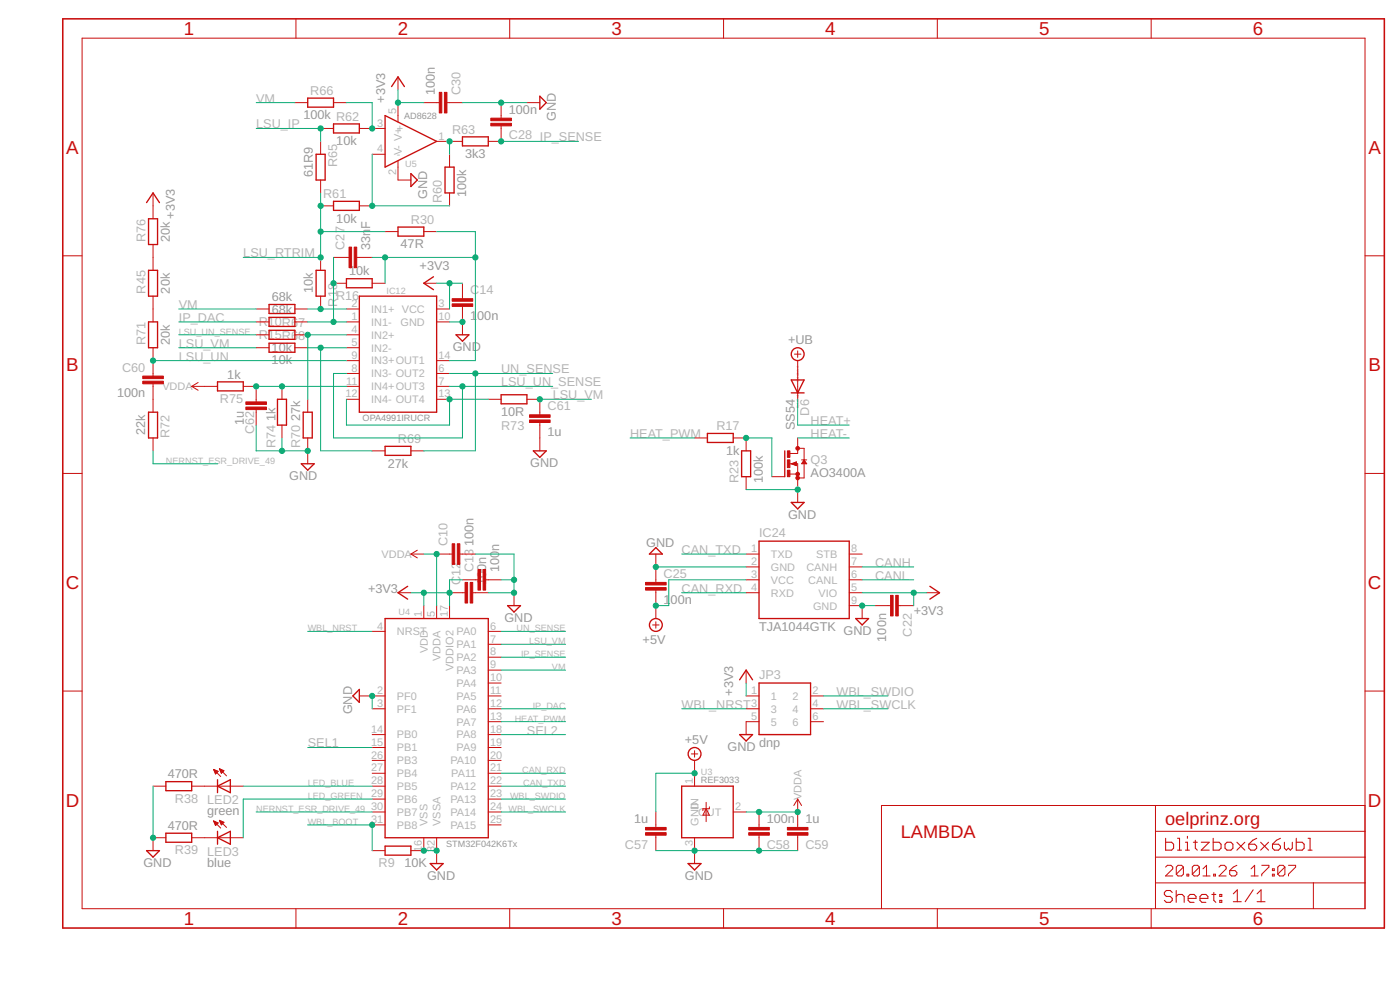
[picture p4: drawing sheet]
<svg xmlns="http://www.w3.org/2000/svg" width="420mm" height="297mm" viewBox="0 0 420 297" stroke-linecap="round" stroke-linejoin="round" font-family="sans-serif">
<g fill="none" stroke="#c90d0c" stroke-width=".4">
<path d="M92.4 29.4h7.7v2.8h-7.7zM100.1 37.2h7.7v2.7h-7.7zM115.6 34.7l15.4 7.7-15.4 7.7zM117.5 26l1.9-2.9 2 2.9M162 28.9l1.9 1.9-1.9 1.9zM94.9 46.3h2.7v7.7h-2.7zM123.3 52.1l1.9 1.9-1.9 2zM133.6 50.1h2.7v7.8h-2.7zM138.8 41.1h7.7v2.7h-7.7zM44 60.8l1.9-2.9 2 2.9M44.6 65.6h2.7v7.8h-2.7zM100.1 60.4h7.7v2.7h-7.7z"/>
<path d="M119.4 68.1h7.8v2.7h-7.8zM44.6 81.1h2.7v7.8h-2.7zM44.6 96.6h2.7v7.7h-2.7zM80.8 91.4h7.7v2.7h-7.7zM80.8 95.2h7.7v2.7h-7.7zM80.8 99.1h7.7v2.7h-7.7zM94.9 81.1h2.7v7.8h-2.7zM104 83.6h7.7v2.7h-7.7zM107.8 88.9h23.2v34.8h-23.2zM130.1 83l-2.9 2 2.9 1.9M65.3 114.6h7.7v2.7h-7.7zM80.8 103h7.7v2.7h-7.7z"/>
<path d="M83.3 119.8h2.7v7.8h-2.7zM136.9 100.5h3.8l-1.9 1.9zM150.4 118.4h7.7v2.8h-7.7zM237.5 114h3.8l-1.9 3.9zM237.5 117.9h3.8M44.6 123.7h2.7v7.7h-2.7zM90.4 139.1h3.9l-1.9 2zM91 123.7h2.7v7.7h-2.7zM115.6 133.9h7.7v2.7h-7.7zM160.1 135.3h3.8l-1.9 1.9zM212.3 130h7.7v2.8h-7.7zM222.6 135.3h2.7v7.7h-2.7z"/>
<path d="M235.5 135.3v7.7M237.8 139.1l1 .4v-.7l-.8 .3M241.3 138.4l.4 .6h-.8zM237.5 150.7h3.8l-1.9 2zM122.3 175.9l-2.9 1.9 2.9 2M196.8 164.3l2 1.9h-3.9zM227.8 162.4h27.1v23.2h-27.1zM279.1 175.9l2.9 1.9-2.9 2M115.6 185.6h30.9v65.8h-30.9zM152.3 181.7h3.9l-1.9 1.9zM256.8 185.6h3.9l-2 1.9zM107.8 206.9v3.8l-1.9-1.9z"/>
<path d="M222 204l1.9-2.9 1.9 2.9M227.8 204.9h15.5v15.5h-15.5zM49.8 234.5h7.7v2.7h-7.7zM65.3 234v3.8M65.3 235.9l3.8-1.9v3.8zM204.6 235.9h15.4v15.5h-15.4zM222 220.4h3.8l-1.9 1.9zM44 255.2h3.9l-2 2zM49.8 250h7.7v2.7h-7.7zM65.3 249.4v3.9M65.3 251.4l3.8-2v3.9zM115.6 253.9h7.7v2.7h-7.7z"/>
<path d="M129.1 259.1h3.9l-2 1.9zM206.5 259.1h3.9l-2 1.9z"/>
<circle cx="239.4" cy="106.3" r="1.93"/>
<circle cx="196.8" cy="187.5" r="1.93"/>
<circle cx="208.4" cy="226.2" r="1.93"/>
</g>
<g fill="none" stroke="#c90d0c" stroke-width=".3">
<path d="M24.6 11.5h385.1v261.1h-385.1zM88.8 5.7v5.8M153 5.7v5.8M217.1 5.7v5.8M281.3 5.7v5.8M345.5 5.7v5.8M88.5 30.8h3.9M96.2 38.5h3.9M100.1 30.8h3.9M107.8 38.5h7.8M119.4 23.1v3.8M119.4 30.8v5.8"/>
<path d="M127.2 30.8h4.6M134.2 30.8h4.6M150.4 37.8v4.6h-3.9M150.4 30.8v4.7M158.1 30.8h3.9M45.9 57.9v7.7M96.2 42.4v3.9M96.2 54v3.9M111.7 46.3h3.9M119.4 48.2v5.8h3.9M131 42.4h7.8M134.9 46.3v3.8"/>
<path d="M134.9 57.9v3.9M18.8 76.8h5.8M45.9 73.4v7.7M96.2 77.2v3.9M96.2 61.8h3.9M100.1 77.2h4.6M107.1 77.2h4.6M107.8 61.8h3.9M115.6 69.5h3.8M127.2 69.5h3.8M409.7 76.8h5.8M45.9 88.9v7.7"/>
<path d="M76.9 92.7h3.9M76.9 96.6h3.9M88.5 92.7h3.9M88.5 96.6h3.9M96.2 88.9v3.8M100.1 85h3.9M104 92.7h3.8M104 96.6h3.8M111.7 85h3.9M127.2 85h3.8M131 92.7h3.9M131 96.6h3.9"/>
<path d="M138.8 85v4.6M138.8 91.9v8.6M45.9 104.3v8.5M45.9 115.2v8.5M57.5 115.9h7.8M57.5 115.9l2 1.2M59.5 114.8l-2 1.1M73 115.9h3.9v4.7M76.9 100.5h3.9M76.9 104.3h3.9M84.6 115.9v3.9M88.5 100.5h3.9"/>
<path d="M88.5 104.3h3.9M92.4 119.8v3.9M104 100.5h3.8M104 104.3h3.8M104 108.2h3.8M104 112.1h3.8M104 115.9h3.8M104 119.8h3.8M131 108.2h3.9M131 112.1h3.9M131 115.9h3.9M131 119.8h3.9"/>
<path d="M146.5 119.8h3.9M158.1 119.8h3.9v4.6M238.4 106.3h2M239.4 105.3v1.9M239.4 108.2v11.6M45.9 131.4v3.9M76.9 122.9v4.7M84.6 127.6v3.8M92.4 131.4v7.7M111.7 135.3h3.9M123.3 135.3h3.9M162 126.8v8.5"/>
<path d="M208.4 131.4h3.9M220 131.4h3.9v3.9M237.1 139.1h2.3v11.6M237.5 139.1l1.5-.5v1.1zM239.4 131.4v4.7h-2.3M239.4 134.5h1.9v8.9h-1.9M240.6 138h1.5M241.3 138l.8 1.1h-1.5zM18.8 142h5.8M223.9 143v3.9M231.6 143h3.9M237.1 142.2h2.3"/>
<path d="M409.7 142h5.8M119.4 177.8h3.9M123.3 166.2h3.9M123.3 166.2l1.9 1.2M125.2 165.1l-1.9 1.1M131 166.2h4.7M134.9 177.8h4.7M138 166.2h4.7M138.8 174h4.6M141.9 177.8h4.6M145.8 174h4.6M154.3 177.8v3.9"/>
<path d="M196.8 166.2v8.6M196.8 177.1v8.5M223.9 166.2h3.9M223.9 177.8h3.9M223.9 170.1h3.9M223.9 174h3.9M254.9 166.2h3.8M254.9 177.8h3.8M254.9 170.1h3.8M254.9 174h3.8M278.1 177.8h3.9M111.7 189.4h3.9"/>
<path d="M127.2 181.7v3.9M131 181.7v3.9M134.9 181.7v3.9M146.5 189.4h3.9M146.5 193.3h3.9M146.5 197.2h3.9M195.9 187.5h1.9M196.8 186.5v2M254.9 181.7h3.8v3.9M262.6 181.7h4.7M269.6 181.7h4.6M18.8 207.3h5.8"/>
<path d="M107.8 208.8h7.8M111.7 212.7h3.9M146.5 208.8h3.9M146.5 212.7h3.9M146.5 201.1h3.9M146.5 204.9h3.9M146.5 216.5h3.9M223.9 201.1v3.8M223.9 208.8h3.9M223.9 212.7h3.9M227.8 216.5h-3.9v3.9M243.3 208.8h3.8"/>
<path d="M243.3 212.7h3.8M243.3 216.5h3.8M409.7 207.3h5.8M45.9 235.9h3.9M57.5 235.9h15.5M64.1 230.9l2.1 2.1M64.1 230.9l1.4 .5-.8 .8zM64.1 230.9h.2M64.2 231.1h.6M64.3 231.3h.9M64.4 231.5h1M64.5 231.7h.7"/>
<path d="M64.6 231.9h.4M64.7 232.1h.1M65.8 230.7l2.2 2.1M65.8 230.7l1.4 .5-.8 .8zM65.9 230.7h.1M66 230.9h.5M66.1 231.1h.9M66.1 231.3h1M66.2 231.5h.7M66.3 231.7h.4M66.4 231.9h.1M111.7 220.4h3.9"/>
<path d="M111.7 224.3h3.9M111.7 228.2h3.9M111.7 232h3.9M111.7 235.9h3.9M111.7 239.8h3.9M146.5 220.4h3.9M146.5 224.3h3.9M146.5 228.2h3.9M146.5 232h3.9M146.5 235.9h3.9M146.5 239.8h3.9M207.5 226.2h1.9"/>
<path d="M208.4 225.2v2M208.4 228.2v7.7M239.4 239.8v8.5M239.4 239.8l-1.2 1.9M239.4 239.8l1.2 1.9M49.8 251.4h-3.9v3.8M57.5 251.4h15.5M64.1 246.3l2.1 2.2M64.1 246.3l1.4 .6-.8 .8zM64.1 246.4h.1M64.2 246.6h.5M64.3 246.8h.8"/>
<path d="M64.4 247h1M64.5 247.2h.7M64.6 247.4h.4M64.6 247.6h.2M65.8 246.1l2.2 2.2M65.8 246.1l1.4 .6-.8 .8zM65.9 246.2h.1M66 246.4h.4M66 246.6h.9M66.1 246.8h1.1M66.2 247h.8M66.3 247.2h.5"/>
<path d="M66.4 247.4h.1M111.7 243.6h3.9M111.7 247.5h3.9M111.7 255.2h3.9M127.2 251.4v3.8h-3.9M131 251.4v7.7M146.5 243.6h3.9M146.5 247.5h3.9M196.8 243.6v4.7M196.8 250.6v4.6M208.4 251.4v7.7M211.9 242.7l1 1.9h-2z"/>
<path d="M211.9 240.7v5.8M212.9 242.1v.6h-2v.5M220 243.6h3.9M227.8 243.6v4.7M227.8 250.6v4.6M239.4 250.6v4.6M346.8 241.7v30.9M346.8 257.2h62.9M346.8 249.4h62.9M371.2 259.6l-1.1 .6-1.1 1M378.7 259.6h2.1v.6l-2.1 2.1v.5M386.7 259.6h2.1v.6l-2.1 2.1v.5"/>
<path d="M409.7 241.7h-145.2v30.9M88.8 272.6v5.8M153 272.6v5.8M217.1 272.6v5.8M281.3 272.6v5.8M345.5 272.6v5.8M346.8 264.9h62.9M349.8 260.2l.6-.6h1l.6 .6v.5l-2.2 2.1h2.2M355.2 260.2v2.1l-.6 .5h-1.1l-.5-.5M355.2 260.2l-.6-.6h-1.1l-.5 .6v2.1M355.2 260.2l-2.2 2.1M356.2 262.3h.6v.5h-.6z"/>
<path d="M360 260.2v2.1l-.6 .5h-1l-.6-.5M360 260.2l-.6-.6h-1l-.6 .6v2.1M360 260.2l-2.2 2.1M361 262.8h2.2M361 260.7l1.1-1.1v3.2M364.2 262.3h.6v.5h-.6zM365.8 260.2l.6-.6h1.1l.5 .6v.5l-2.2 2.1h2.2M369 261.2h1.6l.6 .6v.5l-.6 .5h-1l-.6-.5zM375.5 262.8h2.1M375.5 260.7l1-1.1v3.2M381.9 262.3h.5v.5h-.5zM381.9 260.7h.5v.5h-.5z"/>
<path d="M385.6 260.2v2.1l-.5 .5h-1.1l-.5-.5M385.6 260.2l-.5-.6h-1.1l-.5 .6v2.1M385.6 260.2l-2.1 2.1M394.2 264.9v7.7"/>
</g>
<g fill="#c90d0c" stroke="#c90d0c" stroke-width=".3">
<circle cx="239.4" cy="143.4" r=".55"/>
<circle cx="239.4" cy="142.2" r=".55"/>
<circle cx="239.4" cy="134.5" r=".55"/>
</g>
<g fill="#c90d0c" stroke="#c90d0c" stroke-width=".3">
<path d="M236.3 135.3h.8v1.9h-.8z"/>
<path d="M236.3 141.1h.8v1.9h-.8z"/>
<path d="M236.3 138h.8v2.3h-.8z"/>
<path d="M137.2 163.2h.8v6.1h-.8z"/>
<path d="M135.7 163.2h.8v6.1h-.8z"/>
<path d="M141.1 174.8h.8v6.1h-.8z"/>
<path d="M139.6 174.8h.7v6.1h-.7z"/>
<path d="M135.7 91.2h6.2v.7h-6.2z"/>
<path d="M135.7 89.6h6.2v.8h-6.2z"/>
<path d="M267.3 178.6h.7v6.2h-.7z"/>
<path d="M268.8 178.6h.8v6.2h-.8z"/>
<path d="M193.7 176.3h6.2v.8h-6.2z"/>
<path d="M193.7 174.8h6.2v.7h-6.2z"/>
<path d="M106.3 74.1h.8v6.2h-.8z"/>
<path d="M104.8 74.1h.7v6.2h-.7z"/>
<path d="M147.3 35.5h6.2v.7h-6.2z"/>
<path d="M147.3 37h6.2v.8h-6.2z"/>
<path d="M131.8 27.7h.8v6.2h-.8z"/>
<path d="M133.4 27.7h.7v6.2h-.7z"/>
<path d="M193.7 248.3h6.2v.7h-6.2z"/>
<path d="M193.7 249.8h6.2v.8h-6.2z"/>
<path d="M224.7 248.3h6.2v.7h-6.2z"/>
<path d="M224.7 249.8h6.2v.8h-6.2z"/>
<path d="M236.3 248.3h6.2v.7h-6.2z"/>
<path d="M236.3 249.8h6.2v.8h-6.2z"/>
<path d="M42.8 114.4h6.2v.7h-6.2z"/>
<path d="M42.8 112.8h6.2v.8h-6.2z"/>
<path d="M158.9 126h6.2v.8h-6.2z"/>
<path d="M158.9 124.5h6.2v.7h-6.2z"/>
<path d="M73.8 122.1h6.2v.8h-6.2z"/>
<path d="M73.8 120.6h6.2v.7h-6.2z"/>
<path d="M145 170.9h.8v6.2h-.8z"/>
<path d="M143.4 170.9h.8v6.2h-.8z"/>
</g>
<g fill="none" stroke="#c90d0c" stroke-width=".32">
<path d="M349.8 251.5v3.6h1.8l.6-.6v-1.2l-.6-.6h-1.8M353.4 255.1h1.2M353.4 251.5h.6v3.6M355.8 255.1h1.2M355.8 252.7h.6v2.4M356.4 250.9v.6M358.1 252.7h1.2M358.7 252.1v2.4l.6 .6M360.5 252.7h2.4l-2.4 2.4h2.4M364.1 251.5v3.6h1.8l.6-.6v-1.2l-.6-.6h-1.8M367.6 253.3l.6-.6h1.2l.6 .6v1.2l-.6 .6h-1.2l-.6-.6zM371.2 252.7l2.4 2.4"/>
<path d="M373.6 252.7l-2.4 2.4M374.8 253.3h1.8l.5 .6v.6l-.5 .6h-1.2l-.6-.6zM377.1 251.5l-1.1 .6-1.2 1.2M378.3 252.7l2.4 2.4M380.7 252.7l-2.4 2.4M381.9 253.3h1.8l.6 .6v.6l-.6 .6h-1.2l-.6-.6zM384.3 251.5l-1.2 .6-1.2 1.2M385.5 252.7v1.8l.6 .6 .6-.6 .5 .6 .6-.6v-1.8M389 251.5v3.6h1.8l.6-.6v-1.2l-.6-.6h-1.8M392.6 255.1h1.2M392.6 251.5h.6v3.6M351.8 267.8l-.6-.6h-1.2l-.6 .6v.6l.6 .6h1.2l.6 .6v.6l-.6 .5h-1.2l-.6-.5"/>
<path d="M353 267.2v3.5M353 269l.6-.6h1.2l.6 .6v1.7M356.6 269.6h2.3v-.6l-.5-.6h-1.2l-.6 .6v1.2l.6 .5h1.2M360.1 269.6h2.4v-.6l-.6-.6h-1.2l-.6 .6v1.2l.6 .5h1.2M363.7 268.4h1.2M364.3 267.8v2.4l.6 .5M366.1 268.4h.6v.6h-.6zM366.1 270.2h.6v.5h-.6zM370.1 268.2l1.2-1.2v3.6M370.1 270.6h2.4M376.1 267l-2.4 3.6M377.3 270.6h2.3"/>
<path d="M377.3 268.2l1.2-1.2v3.6"/>
</g>
<path d="M18.8 5.7h396.7v272.7h-396.7z" fill="none" stroke="#c90d0c" stroke-width=".47"/>
<g fill="none" stroke="#0dab76" stroke-width=".3">
<path d="M76.9 30.8h11.6M76.9 38.5h19.3v3.9M104 30.8h7.7v7.7M119.4 26.9v3.9h7.8M138.8 30.8h19.3M96.2 57.9v19.3h-23.2M111.7 46.3v15.5h23.2M134.9 42.4v3.9M150.4 42.4h23.2M96.2 69.5h19.4M100.1 77.2v19.4M111.7 77.2h31"/>
<path d="M115.6 77.2v7.8M131 69.5h11.7v38.7h-7.8M53.7 96.6h23.2M53.7 92.7h23.2M92.4 96.6h11.6M92.4 92.7h11.6M131 85h7.8M134.9 96.6h3.9M134.9 85v7.7M45.9 108.2h58.1M53.7 104.3h23.2M53.7 100.5h23.2"/>
<path d="M76.9 115.9h27.1M92.4 104.3h11.6M96.2 104.3v31h15.5M104 119.8v7.8h30.9v-7.8h11.6M104 112.1h-3.9v19.3h38.7v-15.5M104 100.5h-11.6v19.3M134.9 112.1h31M134.9 115.9h31M142.7 112.1v23.2h-15.5M162 119.8h15.5M239.4 119.8v7.8h15.5M45.9 135.3v3.8h19.4"/>
<path d="M76.9 127.6v7.7h15.5M84.6 131.4v3.9M189.1 131.4h19.3M223.9 131.4h7.7v11.6M239.4 131.4h15.5M223.9 146.9h15.5M123.3 177.8h11.6M127.2 166.2h3.8v15.5M127.2 177.8v3.9M138.8 174h-3.9v7.7M142.7 166.2h11.6v11.6h-7.8M150.4 174h3.9"/>
<path d="M196.8 170.1h27.1M204.6 177.8h19.3M204.6 166.2h19.3M223.9 174h-23.2v7.7h-3.9M258.7 177.8h19.4M258.7 174h15.5M258.7 170.1h15.5M274.2 177.8v3.9M92.4 189.4h19.3M150.4 197.2h19.3M150.4 189.4h19.3M150.4 193.3h19.3"/>
<path d="M258.7 181.7h3.9M111.7 208.8v3.9M150.4 216.5h19.3M150.4 201.1h19.3M150.4 212.7h19.3M204.6 212.7h19.3M223.9 204.9v3.9M247.1 212.7h19.4M247.1 208.8h19.4M45.9 235.9v15.5M73 235.9h38.7M92.4 224.3h19.3"/>
<path d="M111.7 239.8h-38.7v11.6M150.4 232h19.3M150.4 239.8h19.3M150.4 235.9h19.3M150.4 220.4h19.3M208.4 232h-11.6v11.6M76.9 243.6h34.8M92.4 247.5h19.3v7.7M127.2 255.2h3.8M150.4 243.6h19.3M196.8 255.2h42.6M223.9 243.6h15.5"/>
</g>
<g fill="#0dab76" stroke="#0dab76" stroke-width=".3">
<circle cx="239.4" cy="146.9" r=".78"/>
<circle cx="154.3" cy="177.8" r=".78"/>
<circle cx="154.3" cy="174" r=".78"/>
<circle cx="127.2" cy="255.2" r=".78"/>
<circle cx="131" cy="255.2" r=".78"/>
<circle cx="138.8" cy="96.6" r=".78"/>
<circle cx="258.7" cy="181.7" r=".78"/>
<circle cx="196.8" cy="170.1" r=".78"/>
<circle cx="150.4" cy="30.8" r=".78"/>
<circle cx="208.4" cy="255.2" r=".78"/>
<circle cx="227.8" cy="255.2" r=".78"/>
<circle cx="84.6" cy="135.3" r=".78"/>
<circle cx="92.4" cy="135.3" r=".78"/>
<circle cx="111.7" cy="208.8" r=".78"/>
<circle cx="45.9" cy="251.4" r=".78"/>
<circle cx="127.2" cy="177.8" r=".78"/>
<circle cx="134.9" cy="177.8" r=".78"/>
<circle cx="274.2" cy="177.8" r=".78"/>
<circle cx="134.9" cy="85" r=".78"/>
<circle cx="119.4" cy="30.8" r=".78"/>
<circle cx="196.8" cy="181.7" r=".78"/>
<circle cx="208.4" cy="232" r=".78"/>
<circle cx="223.9" cy="131.4" r=".78"/>
<circle cx="150.4" cy="42.4" r=".78"/>
<circle cx="142.7" cy="112.1" r=".78"/>
<circle cx="162" cy="119.8" r=".78"/>
<circle cx="131" cy="166.2" r=".78"/>
<circle cx="227.8" cy="243.6" r=".78"/>
<circle cx="239.4" cy="243.6" r=".78"/>
<circle cx="111.7" cy="247.5" r=".78"/>
<circle cx="100.1" cy="85" r=".78"/>
<circle cx="100.1" cy="96.6" r=".78"/>
<circle cx="96.2" cy="77.2" r=".78"/>
<circle cx="96.2" cy="61.8" r=".78"/>
<circle cx="96.2" cy="69.5" r=".78"/>
<circle cx="96.2" cy="92.7" r=".78"/>
<circle cx="115.6" cy="77.2" r=".78"/>
<circle cx="142.7" cy="77.2" r=".78"/>
<circle cx="111.7" cy="61.8" r=".78"/>
<circle cx="111.7" cy="38.5" r=".78"/>
<circle cx="134.9" cy="42.4" r=".78"/>
<circle cx="96.2" cy="38.5" r=".78"/>
<circle cx="92.4" cy="100.5" r=".78"/>
<circle cx="96.2" cy="104.3" r=".78"/>
<circle cx="138.8" cy="115.9" r=".78"/>
<circle cx="45.9" cy="108.2" r=".78"/>
<circle cx="134.9" cy="119.8" r=".78"/>
<circle cx="76.9" cy="115.9" r=".78"/>
<circle cx="84.6" cy="115.9" r=".78"/>
</g>
<g font-size="5.6" fill="#c90d0c">
<text x="55.2" y="10.5">1</text>
<text x="119.3" y="10.5">2</text>
<text x="183.5" y="10.5">3</text>
<text x="247.7" y="10.5">4</text>
<text x="311.9" y="10.5">5</text>
<text x="376" y="10.5">6</text>
<text x="19.9" y="46.1">A</text>
<text x="410.7" y="46.1">A</text>
<text x="19.9" y="111.4">B</text>
<text x="410.7" y="111.4">B</text>
<text x="19.7" y="176.7">C</text>
<text x="410.5" y="176.7">C</text>
<text x="19.7" y="242">D</text>
<text x="410.5" y="242">D</text>
<text x="55.2" y="277.5">1</text>
<text x="119.3" y="277.5">2</text>
<text x="183.5" y="277.5">3</text>
<text x="247.7" y="277.5">4</text>
<text x="311.9" y="277.5">5</text>
<text x="376" y="277.5">6</text>
</g>
<g font-size="5.5" fill="#c90d0c">
<text x="270.4" y="251.4">LAMBDA</text>
<text x="349.7" y="247.5">oelprinz.org</text>
</g>
<g font-size="3.8" fill="#b4b4b4">
<text x="93.1" y="28.5">R66</text>
<text x="138.2" y="28.5" transform="rotate(-90 138.2 28.5)">C30</text>
<text x="76.9" y="30.8">VM</text>
<text x="76.9" y="38.5">LSU_IP</text>
<text x="135.7" y="40.1">R63</text>
<text x="152.7" y="41.8">C28 IP_SENSE</text>
<text x="101.2" y="50.2" transform="rotate(-90 101.2 50.2)">R65</text>
<text x="97" y="59.5">R61</text>
<text x="132.6" y="61" transform="rotate(-90 132.6 61)">R60</text>
<text x="123.3" y="67.2">R30</text>
<text x="43.6" y="72.6" transform="rotate(-90 43.6 72.6)">R76</text>
<text x="73" y="77.2">LSU_RTRIM</text>
<text x="103.4" y="74.9" transform="rotate(-90 103.4 74.9)">C27</text>
<text x="43.6" y="88.1" transform="rotate(-90 43.6 88.1)">R45</text>
<text x="100.8" y="90">R16</text>
<text x="141.1" y="88.3">C14</text>
<text x="53.7" y="92.7">VM</text>
<text x="101.2" y="92" transform="rotate(-90 101.2 92)">R18</text>
<text x="53.7" y="96.6">IP_DAC</text>
<text x="77.6" y="97.7">R10R67</text>
<text x="77.6" y="101.6">R15R68</text>
<text x="43.6" y="103.6" transform="rotate(-90 43.6 103.6)">R71</text>
<text x="53.7" y="104.3">LSU_VM</text>
<text x="36.6" y="111.5">C60</text>
<text x="53.7" y="108.2">LSU_UN</text>
<text x="150.4" y="112.1">UN_SENSE</text>
<text x="150.4" y="115.9">LSU_UN_SENSE</text>
<text x="165.9" y="119.8">LSU_VM</text>
<text x="66" y="120.9">R75</text>
<text x="164.3" y="123.1">C61</text>
<text x="242.8" y="124.7" transform="rotate(-90 242.8 124.7)">D6</text>
<text x="50.9" y="131.4" transform="rotate(-90 50.9 131.4)">R72</text>
<text x="76.3" y="130.3" transform="rotate(-90 76.3 130.3)">C62</text>
<text x="150.4" y="129.1">R73</text>
<text x="189.1" y="131.4">HEAT_PWM</text>
<text x="215" y="129.1">R17</text>
<text x="243.3" y="131.4">HEAT-</text>
<text x="243.3" y="127.5">HEAT+</text>
<text x="82.7" y="134.5" transform="rotate(-90 82.7 134.5)">R74</text>
<text x="90.1" y="134.5" transform="rotate(-90 90.1 134.5)">R70</text>
<text x="119.4" y="133">R69</text>
<text x="243.3" y="139.1">Q3</text>
<text x="221.6" y="145" transform="rotate(-90 221.6 145)">R23</text>
<text x="227.8" y="161.2">IC24</text>
<text x="134.3" y="163.9" transform="rotate(-90 134.3 163.9)">C10</text>
<text x="204.6" y="166.2">CAN_TXD</text>
<text x="142.1" y="171.7" transform="rotate(-90 142.1 171.7)">C13</text>
<text x="199.2" y="173.4">C25</text>
<text x="262.6" y="174">CANL</text>
<text x="262.6" y="170.1">CANH</text>
<text x="138.2" y="175.5" transform="rotate(-90 138.2 175.5)">C12</text>
<text x="204.6" y="177.8">CAN_RXD</text>
<text x="273.6" y="191" transform="rotate(-90 273.6 191)">C22</text>
<text x="227.8" y="203.8">JP3</text>
<text x="251" y="208.8">WBL_SWDIO</text>
<text x="204.6" y="212.7">WBL_NRST</text>
<text x="251" y="212.7">WBL_SWCLK</text>
<text x="158.1" y="220.4">SEL2</text>
<text x="92.4" y="224.3">SEL1</text>
<text x="52.5" y="240.9">R38</text>
<text x="62.2" y="241.3">LED2</text>
<text x="52.5" y="256.4">R39</text>
<text x="62.2" y="256.8">LED3</text>
<text x="187.5" y="254.7">C57</text>
<text x="230.1" y="254.7">C58</text>
<text x="241.7" y="254.7">C59</text>
<text x="113.6" y="260.2">R9</text>
</g>
<g font-size="3.8" fill="#969696">
<text x="130.5" y="28.5" transform="rotate(-90 130.5 28.5)">100n</text>
<text x="91.1" y="35.8">100k R62</text>
<text x="115.6" y="30.8" transform="rotate(-90 115.6 30.8)">+3V3</text>
<text x="152.7" y="34.1">100n</text>
<text x="166.8" y="36.4" transform="rotate(-90 166.8 36.4)">GND</text>
<text x="100.9" y="43.6">10k</text>
<text x="139.6" y="47.4">3k3</text>
<text x="93.9" y="53.2" transform="rotate(-90 93.9 53.2)">61R9</text>
<text x="128.1" y="59.6" transform="rotate(-90 128.1 59.6)">GND</text>
<text x="140" y="59.2" transform="rotate(-90 140 59.2)">100k</text>
<text x="52.5" y="65.6" transform="rotate(-90 52.5 65.6)">+3V3</text>
<text x="100.9" y="66.8">10k</text>
<text x="111.1" y="68.6" transform="rotate(-90 111.1 68.6)">F</text>
<text x="51" y="72.6" transform="rotate(-90 51 72.6)">20k</text>
<text x="111.1" y="74.9" transform="rotate(-90 111.1 74.9)">33n</text>
<text x="120.2" y="74.5">47R</text>
<text x="104.8" y="82.7">10k</text>
<text x="125.9" y="81.1">+3V3</text>
<text x="51" y="88.1" transform="rotate(-90 51 88.1)">20k</text>
<text x="93.9" y="88" transform="rotate(-90 93.9 88)">10k</text>
<text x="81.6" y="90.4">68k</text>
<text x="81.6" y="94.3">68k</text>
<text x="141.1" y="96">1</text>
<text x="143.2" y="96">00n</text>
<text x="51" y="103.6" transform="rotate(-90 51 103.6)">20k</text>
<text x="81.5" y="105.5">10k</text>
<text x="135.9" y="105.3">GND</text>
<text x="236.5" y="103.4">+UB</text>
<text x="68.2" y="113.6">1k</text>
<text x="81.5" y="109.4">10k</text>
<text x="35.1" y="119.2">100n</text>
<text x="150.4" y="124.8">10R</text>
<text x="43.6" y="130.6" transform="rotate(-90 43.6 130.6)">22k</text>
<text x="73.2" y="127.5" transform="rotate(-90 73.2 127.5)">1u</text>
<text x="82.7" y="126.4" transform="rotate(-90 82.7 126.4)">1k</text>
<text x="90" y="126.4" transform="rotate(-90 90 126.4)">27k</text>
<text x="164.3" y="130.8">1u</text>
<text x="238.6" y="129.1" transform="rotate(-90 238.6 129.1)">SS54</text>
<text x="218" y="136.4">1k</text>
<text x="86.8" y="144">GND</text>
<text x="116.3" y="140.3">27k</text>
<text x="159.1" y="140.1">GND</text>
<text x="243.3" y="143">AO3400A</text>
<text x="228.9" y="145" transform="rotate(-90 228.9 145)">100k</text>
<text x="236.5" y="155.6">GND</text>
<text x="142.1" y="163.9" transform="rotate(-90 142.1 163.9)">100n</text>
<text x="149.8" y="165.3" transform="rotate(-90 149.8 165.3)">n</text>
<text x="193.9" y="164.1">GND</text>
<text x="149.8" y="171.7" transform="rotate(-90 149.8 171.7)">100</text>
<text x="110.4" y="177.8">+3V3</text>
<text x="145.9" y="175.5" transform="rotate(-90 145.9 175.5)">100n</text>
<text x="199.2" y="181.1">1</text>
<text x="201.3" y="181.1">00n</text>
<text x="274.2" y="184.4">+3V3</text>
<text x="151.4" y="186.5">GND</text>
<text x="227.8" y="189.5">TJA1044GTK</text>
<text x="253.2" y="190.4">GND</text>
<text x="192.9" y="193.1">+5V</text>
<text x="265.9" y="192.5" transform="rotate(-90 265.9 192.5)">100n</text>
<text x="220" y="208.8" transform="rotate(-90 220 208.8)">+3V3</text>
<text x="105.7" y="214.4" transform="rotate(-90 105.7 214.4)">GND</text>
<text x="205.5" y="223.3">+5V</text>
<text x="218.4" y="225.2">GND</text>
<text x="227.8" y="224.3">dnp</text>
<text x="50.4" y="233.6">470R</text>
<text x="62.2" y="244.6">green</text>
<text x="50.4" y="249">470R</text>
<text x="190.3" y="246.9">1u</text>
<text x="230.1" y="246.9">100n</text>
<text x="241.7" y="246.9">1u</text>
<text x="43" y="260.1">GND</text>
<text x="62.2" y="260.1">blue</text>
<text x="121.4" y="260.3">10K</text>
<text x="128.1" y="263.9">GND</text>
<text x="205.5" y="263.9">GND</text>
</g>
<g font-size="3.3" fill="#b4b4b4">
<text x="118.9" y="34.1" transform="rotate(-90 118.9 34.1)">5</text>
<text x="113.2" y="38">3</text>
<text x="131.6" y="41.9">1</text>
<text x="113.2" y="45.7">4</text>
<text x="119.1" y="47.4">-</text>
<text x="120.6" y="46.6" transform="rotate(-90 120.6 46.6)">V- V+</text>
<text x="118.9" y="52.5" transform="rotate(-90 118.9 52.5)">2</text>
<text x="105.5" y="92.2">2</text>
<text x="111.4" y="93.9">IN1+ VCC</text>
<text x="131.6" y="92.2">3</text>
<text x="105.5" y="96">1</text>
<text x="105.5" y="99.9">4</text>
<text x="111.4" y="97.7">IN1-</text>
<text x="111.4" y="101.6">IN2+</text>
<text x="120.2" y="97.8">GND</text>
<text x="131.6" y="96">10</text>
<text x="105.5" y="103.8">5</text>
<text x="105.5" y="107.7">9</text>
<text x="111.4" y="105.5">IN2-</text>
<text x="131.6" y="107.7">14</text>
<text x="105.5" y="111.5">8</text>
<text x="111.4" y="109.4">IN3+OUT1</text>
<text x="111.4" y="113.2">IN3- OUT2</text>
<text x="131.6" y="111.5">6</text>
<text x="48.7" y="117.1">VDDA</text>
<text x="103.7" y="119.3">12</text>
<text x="103.9" y="115.4">11</text>
<text x="111.4" y="117.1">IN4+OUT3</text>
<text x="131.6" y="119.3">13</text>
<text x="131.6" y="115.4">7</text>
<text x="111.4" y="121">IN4- OUT4</text>
<text x="114.5" y="167.4">VDDA</text>
<text x="225.4" y="165.7">1</text>
<text x="231.3" y="167.4">TXD</text>
<text x="244.9" y="167.4">STB</text>
<text x="255.4" y="165.7">8</text>
<text x="225.4" y="169.6">2</text>
<text x="225.4" y="173.4">3</text>
<text x="231.3" y="171.3">GND</text>
<text x="242" y="171.3">CANH</text>
<text x="255.4" y="173.4">6</text>
<text x="255.4" y="169.6">7</text>
<text x="225.4" y="177.3">4</text>
<text x="231.3" y="175.1">VCC</text>
<text x="231.3" y="179">RXD</text>
<text x="242.6" y="175.1">CANL</text>
<text x="245.7" y="179">VIO</text>
<text x="255.4" y="177.3">5</text>
<text x="126.6" y="185" transform="rotate(-90 126.6 185)">1</text>
<text x="130.5" y="185" transform="rotate(-90 130.5 185)">5</text>
<text x="134.4" y="185" transform="rotate(-90 134.4 185)">17</text>
<text x="244" y="182.9">GND</text>
<text x="255.4" y="181.2">9</text>
<text x="113.2" y="188.9">4</text>
<text x="119.1" y="190.6">NRST</text>
<text x="137" y="190.6">PA0</text>
<text x="147.1" y="188.9">6</text>
<text x="128.3" y="196.1" transform="rotate(-90 128.3 196.1)">VDD</text>
<text x="137" y="194.5">PA1</text>
<text x="147.1" y="192.8">7</text>
<text x="147.1" y="196.6">8</text>
<text x="132.2" y="198.3" transform="rotate(-90 132.2 198.3)">VDDA</text>
<text x="136.1" y="201.4" transform="rotate(-90 136.1 201.4)">VDDIO2</text>
<text x="137" y="198.4">PA2</text>
<text x="137" y="202.2">PA3</text>
<text x="147.1" y="200.5">9</text>
<text x="113.2" y="208.3">2</text>
<text x="119.1" y="210">PF0</text>
<text x="137" y="206.1">PA4</text>
<text x="137" y="210">PA5</text>
<text x="147.1" y="204.4">10</text>
<text x="147.1" y="208.3">11</text>
<text x="225.4" y="208.3">1</text>
<text x="231.3" y="210">1</text>
<text x="237.9" y="210">2</text>
<text x="243.8" y="208.3">2</text>
<text x="113.2" y="212.1">3</text>
<text x="119.1" y="213.8">PF1</text>
<text x="137" y="213.8">PA6</text>
<text x="147.1" y="212.1">12</text>
<text x="147.1" y="216">13</text>
<text x="225.4" y="212.1">3</text>
<text x="225.4" y="216">5</text>
<text x="231.3" y="213.8">3</text>
<text x="237.9" y="213.8">4</text>
<text x="243.8" y="212.1">4</text>
<text x="243.8" y="216">6</text>
<text x="111.4" y="219.9">14</text>
<text x="119.1" y="221.6">PB0</text>
<text x="137" y="217.7">PA7</text>
<text x="137" y="221.6">PA8</text>
<text x="147.1" y="219.9">18</text>
<text x="231.3" y="217.7">5</text>
<text x="237.9" y="217.7">6</text>
<text x="111.4" y="223.7">15</text>
<text x="111.4" y="227.6">26</text>
<text x="119.1" y="225.4">PB1</text>
<text x="137" y="225.4">PA9</text>
<text x="147.1" y="223.7">19</text>
<text x="147.1" y="227.6">20</text>
<text x="111.4" y="231.5">27</text>
<text x="119.1" y="229.3">PB3</text>
<text x="119.1" y="233.2">PB4</text>
<text x="135.2" y="229.3">PA10</text>
<text x="135.4" y="233.2">PA11</text>
<text x="147.1" y="231.5">21</text>
<text x="111.4" y="235.3">28</text>
<text x="111.4" y="239.2">29</text>
<text x="119.1" y="237">PB5</text>
<text x="135.2" y="237.1">PA12</text>
<text x="147.1" y="235.3">22</text>
<text x="147.1" y="239.2">23</text>
<text x="207.9" y="235.3" transform="rotate(-90 207.9 235.3)">1</text>
<text x="111.4" y="243.1">30</text>
<text x="119.1" y="240.9">PB6</text>
<text x="119.1" y="244.8">PB7</text>
<text x="135.2" y="240.9">PA13</text>
<text x="135.2" y="244.8">PA14</text>
<text x="147.1" y="243.1">24</text>
<text x="209.6" y="244.8">O</text>
<text x="209.6" y="242.7" transform="rotate(-90 209.6 242.7)">IN</text>
<text x="212.1" y="244.8">UT</text>
<text x="220.6" y="243.1">2</text>
<text x="240.6" y="240.1" transform="rotate(-90 240.6 240.1)">VDDA</text>
<text x="111.4" y="247">31</text>
<text x="119.1" y="248.7">PB8</text>
<text x="128.3" y="247.8" transform="rotate(-90 128.3 247.8)">VSS</text>
<text x="132.2" y="247.8" transform="rotate(-90 132.2 247.8)">VSSA</text>
<text x="135.2" y="248.7">PA15</text>
<text x="147.1" y="247">25</text>
<text x="209.6" y="247.8" transform="rotate(-90 209.6 247.8)">GND</text>
<text x="126.6" y="255.5" transform="rotate(-90 126.6 255.5)">16</text>
<text x="130.5" y="255.5" transform="rotate(-90 130.5 255.5)">32</text>
<text x="207.9" y="253.7" transform="rotate(-90 207.9 253.7)">3</text>
</g>
<g font-size="2.7" fill="#969696">
<text x="121.3" y="35.6">AD8628</text>
<text x="108.8" y="126.4">OPA4991IRUCR</text>
<text x="210.4" y="234.9">REF3033</text>
<text x="133.9" y="254.2">STM32F042K6Tx</text>
</g>
<g font-size="2.7" fill="#b4b4b4">
<text x="121.6" y="50.1">U5</text>
<text x="116" y="88.1">IC12</text>
<text x="53.7" y="100.5">LSU_UN_SENSE</text>
<text x="49.8" y="139.1">NERNST_ESR_DRIVE_49</text>
<text x="119.6" y="184.6">U4</text>
<text x="92.4" y="189.5">WBL_NRST</text>
<text x="155" y="189.5">UN_SENSE</text>
<text x="156.4" y="197.2">IP_SENSE</text>
<text x="158.8" y="193.3">LSU_VM</text>
<text x="165.7" y="201.1">VM</text>
<text x="159.9" y="212.7">IP_DAC</text>
<text x="154.5" y="216.5">HEAT_PWM</text>
<text x="156.7" y="232">CAN_RXD</text>
<text x="210.4" y="232.6">U3</text>
<text x="92.4" y="239.8">LED_GREEN</text>
<text x="92.4" y="235.9">LED_BLUE</text>
<text x="153.1" y="239.8">WBL_SWDIO</text>
<text x="157" y="235.9">CAN_TXD</text>
<text x="76.9" y="243.6">NERNST_ESR_DRIVE_49</text>
<text x="152.6" y="243.6">WBL_SWCLK</text>
<text x="92.4" y="247.5">WBL_BOOT</text>
</g>
<g font-size=".9" fill="#ffba08">
<text x="239.7" y="114.6" transform="rotate(-90 239.7 114.6)">SpiceOrder 1</text>
<text x="239.7" y="122.4" transform="rotate(-90 239.7 122.4)">SpiceOrder 2</text>
</g>
</svg>
